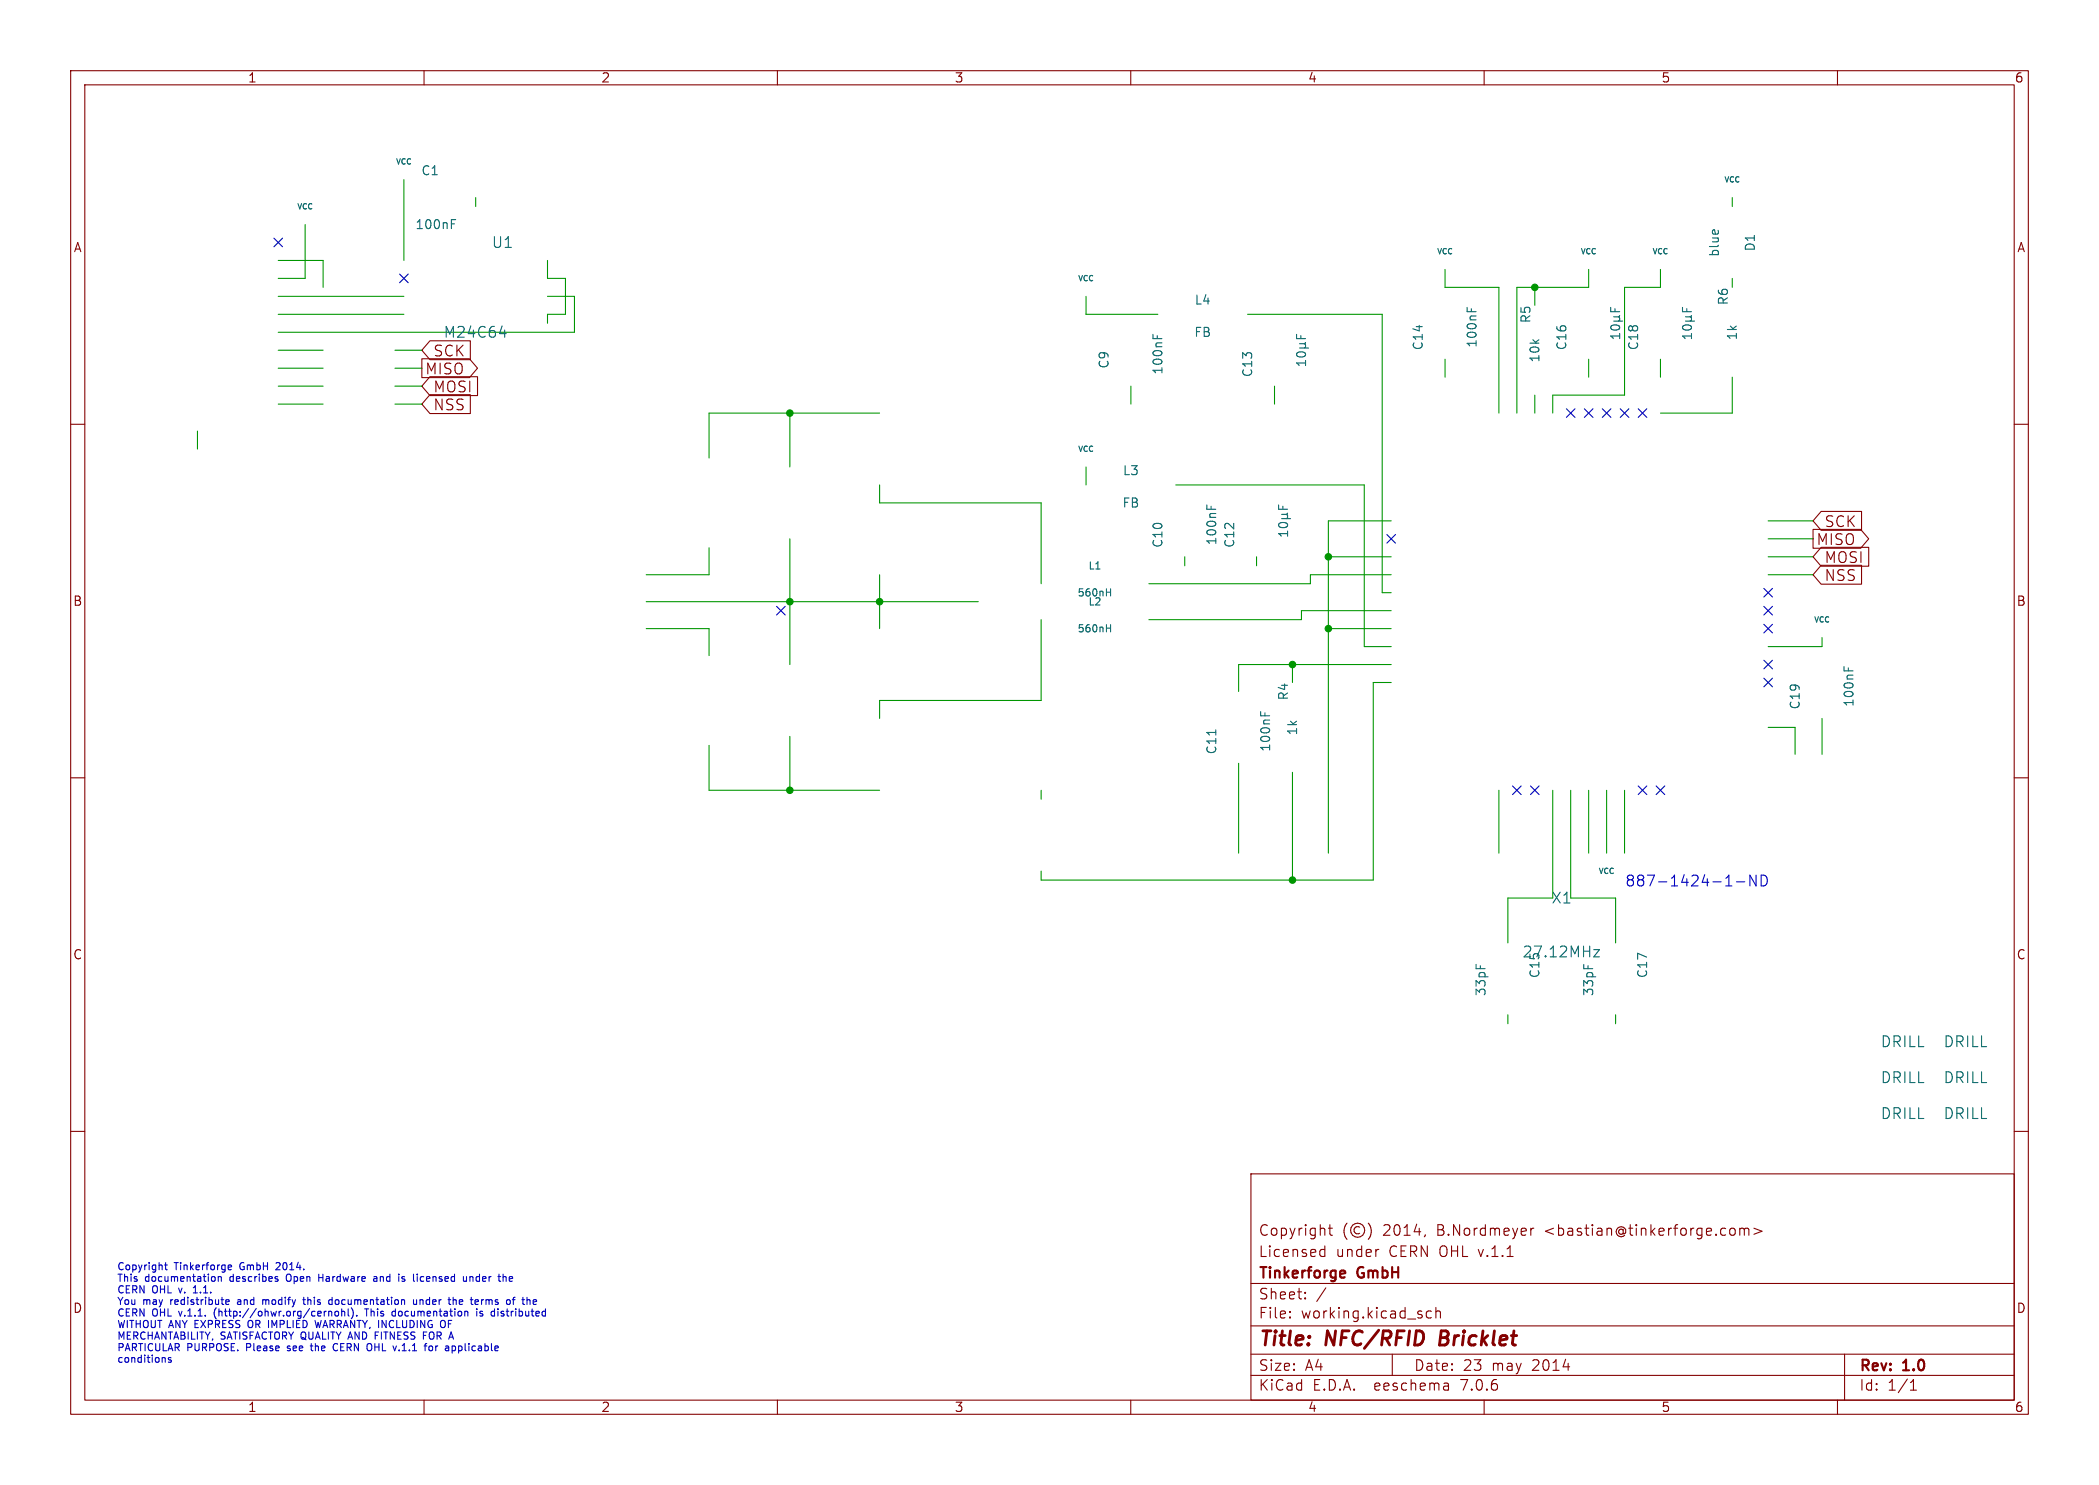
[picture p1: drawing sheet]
<svg xmlns="http://www.w3.org/2000/svg" width="297mm" height="210mm" viewBox="0 0 297 210" stroke-linecap="round" stroke-linejoin="round" font-family="sans-serif">
<g fill="none" stroke="#840000" stroke-width=".15">
<path d="M10 10h277v190h-277zM12 12h273v186h-273zM60 10v2M110 10v2M160 10v2M210 10v2M260 10v2M10 60h2M59.7 50.7h6.7l1.2 1.4-1.2 1.3h-6.7zM60.8 48.2h5.8v2.7h-5.8l-1.1-1.4zM60.8 55.8h5.8v2.7h-5.8l-1.1-1.3zM60.8 53.3h6.8v2.6h-6.8l-1.1-1.3z"/>
<path d="M285 60h2M256.5 74.9h6.8l1.1 1.3-1.1 1.3h-6.8zM257.7 79.9h5.7v2.7h-5.7l-1.2-1.3zM257.7 77.4h6.7v2.7h-6.7l-1.2-1.4zM257.7 72.3h5.7v2.7h-5.7l-1.2-1.3zM10 110h2M285 110h2M10 160h2M285 160h2M177 166h108v32h-108zM186.9 177.6l.1 .1 .5-.1M186.9 176.8l.1-.1 .5 .1"/>
<path d="M187.5 176.2v1.5M188 173.7h.5M188.2 173.2v1.3v.1l.3 .1M190.6 173a1.72 1.72 0 0 0 0 2.3M192.4 173.6a.52 .52 0 0 0-.8 .4 .52 .52 0 0 0 .8 .4M193.6 173a1.72 1.72 0 0 1 0 2.3M195 176.7h.1M201.7 174.6l-.2 .3M216.6 173.7v1M217 173.7l-.3 .1-.1 .2M245 173.7a.41 .41 0 0 1 .5 .3v.4a.41 .41 0 0 1-.5 .3M246.2 173.8a.37 .37 0 0 1 .6 .1"/>
<path d="M246.2 173.7v1M246.8 173.9l.2-.2 .4 .1 .1 .9M246.8 173.9v.8M248.2 173.7l1.1 .4-1.1 .5M60 198v2M110 198v2M160 198v2M177 194.5h108M177 191.5h108M177 187.5h108M177 181.5h108M182.5 186.3h.1l-.1 .1"/>
<path d="M182.5 186.3v.1M182.5 185.5v.1M182.5 185.5h.1l-.1 .1M184.7 183.6v.1M184.7 183.6h-.1l.1 .1M184.7 182.8v.1M184.7 182.8h-.1l.1 .1M187.6 182.1l-1.3 2M197 191.5v3M202.5 185.5l-.4-.1-.3 .3v.4l.2 .2 .1 .1 .4-.1M203.2 185.5a.37 .37 0 0 1 .6 .1v.8M203.2 184.9v1.5"/>
<path d="M204.9 195.7l.1 .9M205 196.5l-.2 .1M205 196h-.2M210 198v2M260 198v2M261 191.5v6.5M270.3 196.6h.9M270.3 195.5l.4-.4v1.5"/>
<circle cx="192.1" cy="174" r="1"/>
</g>
<path d="M203.9 188.2l-.2 2h.7" fill="none" stroke="#840000" stroke-width=".4"/>
<path d="M190.1 179.7l.2 .1v.2l-.7 .2M190.3 180.6l-.2 .1" fill="none" stroke="#840000" stroke-width=".3"/>
<g fill="none" stroke="#0000c2" stroke-width=".15">
<path d="M245.7 124.7h1.2M248.5 123.8v1.5l-.9-1.5v1.5M249.2 123.8a.8 .8 0 0 1 .9 .5 .8 .8 0 0 1-.3 .9l-.6 .1zM23.3 178.9h.4M23.4 178.6v.8l.3 .2M32.3 179l.1-.1h.2l.2 .1v.1l-.5 .1M32.3 179.4l.1 .2 .3-.1M39.1 178.6v.1M39.6 179l-.6 .6h.6M23.2 192l.2 .1v.6M24.2 192h-.2l-.2 .1 .1 .2 .3 .1v.2h-.4M27.4 182.8h.5"/>
<path d="M27.5 182l-.1 .1M30.1 180.5l.3 .1v.1v.4l-.3 .1M30.4 185.4v.7M30.9 180.6l.1-.1 .3 .1v.6M30.9 180.5v.7M31.9 184.1l.5-.1v-.2h-.3l-.2 .1 .1 .5h.4M33.6 184.1v.3M35.1 186.9v.7M37.2 183.8v.7M37.5 183.8l-.3 .1M39.2 180.9l.1 .1-.1 .2M39.2 180.5l.1 .1"/>
<path d="M40.6 180.3v.8M40.7 191h.1M40.7 190.4v.2M42.8 183.8h.4M43 183.5v.8l.2 .2M43.9 190.3h.4M44 190v.9l.3 .1M44.6 186.7l.2 1.1 .2-.8 .2 .8M45.1 180.2v1M45.1 180.7h.6M46.5 184.3l.2 .2 .3-.1M46.5 185.4v.7"/>
<path d="M46.5 185.5l.2-.1 .2 .1v.6M47 183.8h-.3l-.2 .2M47 183.5v1M47.3 190.1a.5 .5 0 0 0-.2 .6 .5 .5 0 0 0 .6 .3M47.5 185.5l.2-.1 .2 .2v.3l-.2 .2h-.2l-.1-.2zM48.3 185.5l.2-.1 .2 .1 .1 .6M48.3 185.1v1M49.3 185.1v.9l.1 .1M49.8 185a1.19 1.19 0 0 1 0 1.5M50.5 186v.1M51.9 185.1v1M52.5 190.1a.72 .72 0 0 1 0 .9"/>
<path d="M52.9 180.6h.4v.6M53.1 188.9h.3M53.3 180.8h-.3l-.2 .2 .2 .2h.3M55.5 186l.2 .1h.2M55.9 185.5l-.2-.1-.2 .1M55.9 185.1v1M56.9 181.2h.4M57.3 180.6l-.3-.1-.1 .2v.1l.4 .1M58.5 183.8l.1 .6 .2 .1 .1-.1M58.9 183.8v.7M59 180.2v.1M59.4 183.8v.7"/>
<path d="M59.6 180.6l-.1 .1 .1 .5M59.6 183.8l-.2 .1M59.9 188.9h.4M60.8 190.4l.2-.1 .2 .2v.3l-.2 .2h-.2l-.1-.2zM62.9 186.8a.72 .72 0 0 1 0 .9M64 190.4l.3-.1 .2 .2-.1 .5h-.4M64.1 183.9l.2-.1h.2l.1 .7M64.1 183.5v1M65.6 180.5v.7h.3l.1-.1M66 180.5v.7M66.1 185.4l.1 .2v.5M66.5 180.5v.7"/>
<path d="M66.9 180.6l-.3-.1-.1 .1M67.5 185.1v.1M67.5 185.4v.7M67.6 183.8l.1 .2-.5 .1M67.7 184.4l-.1 .1M67.9 186.1h.4M68.1 183.8v.7M68.2 183.9l-.1 .1M68.3 185.5l-.3-.1-.1 .2v.1l.4 .1M70.5 185.1v.1M70.5 185.4v.7M71.3 180.5l.3 .2v.5"/>
<path d="M72.1 180.6v.6M72.5 183.8h.4M72.5 180.8l-.4 .1M72.9 183.5l-.3 .1v.9M75.5 184.4h.4M75.5 183.8h.3l.1 .2-.5 .1"/>
</g>
<g fill="none" stroke="#009600" stroke-width=".15">
<path d="M39.4 36.8h6.3v3.8M43.2 31.8v7.6h-3.8M57.1 25.4v11.4M67.3 27.9v1.3M77.5 36.8v2.6h2.5v5.1h-2.5v1.2M204.5 38.1v2.5h7.6v17.8M224.8 38.1v2.5h-10.2v17.8M234.9 38.1v2.5h-5v15.3h-10.2v2.5M245.1 27.9v1.3M245.1 39.4v1.2M39.4 44.5h17.7M39.4 41.9h17.7"/>
<path d="M39.4 52.1h6.3M39.4 54.6h6.3M39.4 57.2h6.3M39.4 49.5h6.3M55.9 52.1h3.8M55.9 54.6h3.8M55.9 57.2h3.8M55.9 49.5h3.8M77.5 41.9h3.8v5.1h-41.9M111.8 58.4v7.6M124.5 58.4h-24.2v6.4M153.7 41.9v2.6h10.1"/>
<path d="M160 54.6v2.6M176.5 44.5h19.1v39.3h1.2M180.3 54.6v2.6M204.5 50.8v2.5M217.2 40.6v2.6M217.2 55.9v2.5M224.8 50.8v2.5M234.9 50.8v2.5M245.1 53.3v5.1h-10.2M27.9 61v2.5M100.3 77.5v3.8h-8.9M111.8 76.2v17.8"/>
<path d="M124.5 68.6v2.5h22.8v11.5M153.7 66v2.6M166.4 68.6h26.6v22.8h3.8M167.6 78.7v1.3M177.8 78.7v1.3M188 78.7h8.8M196.8 73.7h-8.8v47M250.2 73.7h6.3M250.2 78.7h6.3M250.2 76.2h6.3M91.4 88.9h8.9v3.8M91.4 85.1h47"/>
<path d="M124.5 81.3v7.6M147.3 87.6v11.5h-22.8v2.5M182.9 94v2.5M188 88.9h8.8M196.8 96.5h-2.5v28h-47v-1.3M196.8 94h-21.5v3.8M196.8 86.4h-12.7v1.2h-21.5M196.8 81.3h-11.4v1.3h-22.8M250.2 81.3h6.3M257.8 90.2v1.2h-7.6M100.3 105.4v6.4h24.2M111.8 104.1v7.7"/>
<path d="M147.3 111.8v1.2M175.3 108v12.7M182.9 109.2v15.3M212.1 111.8v8.9M219.7 111.8v15.2h-6.3v6.4M222.2 111.8v15.2h6.4v6.4M224.8 111.8v8.9M227.3 111.8v8.9M229.9 111.8v8.9M250.2 102.9h3.8v3.8M257.8 101.6v5.1M213.4 143.5v1.3"/>
<path d="M228.6 143.5v1.3"/>
</g>
<g fill="none" stroke="#000084" stroke-width=".15">
<path d="M38.8 33.7l1.2 1.2M40 33.7l-1.2 1.2M56.5 38.8l1.3 1.2M57.8 38.8l-1.3 1.2M221.6 57.8l1.3 1.2M222.9 57.8l-1.3 1.2M224.2 57.8l1.2 1.2M225.4 57.8l-1.2 1.2M226.7 57.8l1.2 1.2M227.9 57.8l-1.2 1.2M229.3 57.8l1.2 1.2M230.5 57.8l-1.2 1.2"/>
<path d="M231.8 57.8l1.2 1.2M233 57.8l-1.2 1.2M196.2 75.6l1.3 1.2M197.5 75.6l-1.3 1.2M109.9 85.8l1.2 1.2M111.1 85.8l-1.2 1.2M249.6 88.3l1.2 1.2M249.6 95.9l1.2 1.2M249.6 93.4l1.2 1.2M249.6 85.8l1.2 1.2M249.6 83.2l1.2 1.2M250.8 88.3l-1.2 1.2"/>
<path d="M250.8 95.9l-1.2 1.2M250.8 93.4l-1.2 1.2M250.8 85.8l-1.2 1.2M250.8 83.2l-1.2 1.2M214 111.2l1.2 1.2M215.2 111.2l-1.2 1.2M216.6 111.2l1.2 1.2M217.8 111.2l-1.2 1.2M231.8 111.2l1.2 1.2M233 111.2l-1.2 1.2M234.3 111.2l1.3 1.2M235.6 111.2l-1.3 1.2"/>
</g>
<g fill="none" stroke="#006464" stroke-width=".15">
<path d="M63.9 31.7h.4M63.9 31.1h.6M242.4 32.6l.2-.1 .1 .6M70.7 47.2h.9M71.4 46.7v1M163.1 47.3v.6M163.7 47.5v.4M183.5 47.3v.6h1.2M183.6 49.9a.69 .69 0 0 1 1.1 .3 .79 .79 0 0 1-1.2 0zM183.9 49.2h1.3M183.9 48.6h.6M184.1 47.5v.4"/>
<path d="M184.5 48.6l.2 .2v.2l-.2 .2M184.7 51v.7M184.7 51.3h-1.2l.3 .4M184.7 48.4l-.2 .2M207.6 43.5v.6M208.2 43.7v.4M227.9 43.5v.6h1.3M228 46.1a.69 .69 0 0 1 1.2 .3 .79 .79 0 0 1-1.3 0zM228.3 45.4h1.3M228.3 44.8h.7M228.5 43.7v.4M229 44.8l.2 .2v.2l-.2 .2"/>
<path d="M229.2 47.5h-1.3l.4 .4M229.2 47.2v.7M229.2 44.6l-.2 .2M238.1 43.5v.6h1.2M238.2 46.1a.69 .69 0 0 1 1.1 .3 .79 .79 0 0 1-1.2 0zM238.5 45.4h1.3M238.5 44.8h.7M238.7 43.7v.4M239.2 44.8l.1 .2v.2l-.1 .2M239.3 47.2v.7M239.3 47.5h-1.2l.3 .4M239.3 44.6l-.1 .2"/>
<path d="M170.8 71.4v.6M171.4 71.6v.4M180.9 71.4v.6h1.3M181 74a.69 .69 0 0 1 1.2 .3 .79 .79 0 0 1-1.3 0zM181.3 73.3h1.3M181.3 72.7h.7M181.5 71.6v.4M182 72.7l.2 .2v.3l-.2 .1M182.2 75.1v.7M182.2 75.5h-1.3l.4 .3M182.2 72.6l-.2 .1M156.6 88.8h.5"/>
<path d="M156.6 83.7h.5M157.1 83.3v1M157.1 88.3v1.1M260.9 94.3v.6M261.5 94.5v.4M172 103.2v.7M178.4 100.6v.6M179 100.8v.4M225.5 134.3h.8l-.8 1h.8"/>
</g>
<g fill="#009600" stroke="#009600" stroke-width=".15">
<circle cx="111.8" cy="111.8" r=".46"/>
<circle cx="111.8" cy="85.1" r=".46"/>
<circle cx="124.5" cy="85.1" r=".46"/>
<circle cx="111.8" cy="58.4" r=".46"/>
<circle cx="188" cy="78.7" r=".46"/>
<circle cx="188" cy="88.9" r=".46"/>
<circle cx="182.9" cy="94" r=".46"/>
<circle cx="182.9" cy="124.5" r=".46"/>
<circle cx="217.2" cy="40.6" r=".46"/>
</g>
<g font-size="2.8" fill="#840000">
<text x="178" y="190.9">Title:</text>
<text x="187.7" y="190.9">NFC/RFID</text>
<text x="204.6" y="190.9">Bricklet</text>
</g>
<g font-size="2.1" fill="#006464">
<text x="69.5" y="35.3">U1</text>
<text x="62.7" y="48">M24C64</text>
<text x="219.5" y="128">X1</text>
<text x="215.4" y="135.6">27.12MHz</text>
<text x="266" y="148.3">DRILL</text>
<text x="274.9" y="148.3">DRILL</text>
<text x="266" y="153.4">DRILL</text>
<text x="274.9" y="153.4">DRILL</text>
<text x="266" y="158.5">DRILL</text>
<text x="274.9" y="158.5">DRILL</text>
</g>
<g font-size="2.1" fill="#840000">
<text x="60.1" y="53.2">MISO</text>
<text x="61.2" y="50.6">SCK</text>
<text x="61.2" y="58.2">NSS</text>
<text x="61.2" y="55.7">MOSI</text>
<text x="256.9" y="77.3">MISO</text>
<text x="258.1" y="74.8">SCK</text>
<text x="258.1" y="82.4">NSS</text>
<text x="258.1" y="79.8">MOSI</text>
<text x="178" y="178">Licensed</text>
<text x="178" y="175">Copyright</text>
<text x="189" y="178">under</text>
<text x="195.7" y="175">2014,</text>
<text x="196.6" y="178">CERN OHL v.1.1</text>
<text x="203.5" y="175">B.Nordmeyer</text>
<text x="218.8" y="175">&lt;bastian@tinkerforge.com&gt;</text>
<text x="178" y="184">Sheet:</text>
<text x="178" y="181.2">Tinkerforge</text>
<text x="192.2" y="181.2">GmbH</text>
<text x="178" y="186.7">File:</text>
<text x="184.1" y="186.7">working.kicad_sch</text>
<text x="178" y="196.9">KiCad</text>
<text x="178" y="194.1">Size:</text>
<text x="184.7" y="194.1">A4</text>
<text x="185.7" y="196.9">E.D.A.</text>
<text x="194.6" y="196.9">eeschema</text>
<text x="200" y="194.1">Date:</text>
<text x="207" y="196.9">7.0.6</text>
<text x="207" y="194.1">23</text>
<text x="211.2" y="194.1">may</text>
<text x="217" y="194.1">2014</text>
<text x="263" y="194.3">Rev:</text>
<text x="263" y="196.9">Id:</text>
<text x="267.1" y="196.9">1/1</text>
<text x="269.4" y="194.3">1.0</text>
</g>
<text font-size="2.1" fill="#0000c2" x="229.9" y="125.5">887-1424-1-ND</text>
<g font-size="1.8" fill="#840000">
<text x="35" y="11.9">1</text>
<text x="85" y="11.9">2</text>
<text x="135" y="11.9">3</text>
<text x="185" y="11.9">4</text>
<text x="235" y="11.9">5</text>
<text x="285" y="11.9">6</text>
<text x="10.3" y="35.9">A</text>
<text x="285.3" y="35.9">A</text>
<text x="10.3" y="85.9">B</text>
<text x="285.3" y="85.9">B</text>
<text x="10.3" y="135.9">C</text>
<text x="285.3" y="135.9">C</text>
<text x="10.3" y="185.9">D</text>
<text x="285.3" y="185.9">D</text>
<text x="35" y="199.9">1</text>
<text x="85" y="199.9">2</text>
<text x="135" y="199.9">3</text>
<text x="185" y="199.9">4</text>
<text x="235" y="199.9">5</text>
<text x="285" y="199.9">6</text>
</g>
<g font-size="1.8" fill="#006464">
<text x="59.5" y="25">C1</text>
<text x="58.7" y="32.6">100nF</text>
<text x="248.5" y="35.6" transform="rotate(-90 248.5 35.6)">D1</text>
<text x="243.4" y="36.4" transform="rotate(-90 243.4 36.4)">blue</text>
<text x="168.9" y="47.9">FB</text>
<text x="169" y="43.3">L4</text>
<text x="216.8" y="45.8" transform="rotate(-90 216.8 45.8)">R5</text>
<text x="244.7" y="43.3" transform="rotate(-90 244.7 43.3)">R6</text>
<text x="157.1" y="52.2" transform="rotate(-90 157.1 52.2)">C9</text>
<text x="164.7" y="53.1" transform="rotate(-90 164.7 53.1)">100nF</text>
<text x="177.4" y="53.4" transform="rotate(-90 177.4 53.4)">C13</text>
<text x="201.5" y="49.6" transform="rotate(-90 201.5 49.6)">C14</text>
<text x="209.1" y="49.3" transform="rotate(-90 209.1 49.3)">100nF</text>
<text x="218" y="51.4" transform="rotate(-90 218 51.4)">10k</text>
<text x="221.8" y="49.6" transform="rotate(-90 221.8 49.6)">C16</text>
<text x="232" y="49.6" transform="rotate(-90 232 49.6)">C18</text>
<text x="246" y="48.2" transform="rotate(-90 246 48.2)">1k</text>
<text x="158.7" y="72">FB</text>
<text x="158.8" y="67.4">L3</text>
<text x="164.7" y="77.6" transform="rotate(-90 164.7 77.6)">C10</text>
<text x="172.3" y="77.2" transform="rotate(-90 172.3 77.2)">100nF</text>
<text x="174.9" y="77.6" transform="rotate(-90 174.9 77.6)">C12</text>
<text x="182.5" y="99.1" transform="rotate(-90 182.5 99.1)">R4</text>
<text x="254.9" y="100.4" transform="rotate(-90 254.9 100.4)">C19</text>
<text x="262.5" y="100.1" transform="rotate(-90 262.5 100.1)">100nF</text>
<text x="172.3" y="106.8" transform="rotate(-90 172.3 106.8)">C11</text>
<text x="179.9" y="106.4" transform="rotate(-90 179.9 106.4)">100nF</text>
<text x="183.7" y="104.1" transform="rotate(-90 183.7 104.1)">1k</text>
<text x="210.4" y="141" transform="rotate(-90 210.4 141)">33pF</text>
<text x="218" y="138.4" transform="rotate(-90 218 138.4)">C15</text>
<text x="225.7" y="141" transform="rotate(-90 225.7 141)">33pF</text>
<text x="233.3" y="138.4" transform="rotate(-90 233.3 138.4)">C17</text>
</g>
<g font-size="1.4" fill="#006464">
<text x="153.9" y="80.7">L1</text>
<text x="152.4" y="89.6">560nH</text>
<text x="152.4" y="84.6">560nH</text>
<text x="153.9" y="85.8">L2</text>
</g>
<g font-size="1.4" fill="#0000c2">
<text x="16.5" y="179.7">Copyright</text>
<text x="24.7" y="179.7">Tinkerforge</text>
<text x="34.1" y="179.7">GmbH</text>
<text x="39.5" y="179.7">2014.</text>
<text x="16.5" y="181.3">This</text>
<text x="16.5" y="183">CERN</text>
<text x="16.5" y="184.6">You</text>
<text x="20.2" y="184.6">may</text>
<text x="20.5" y="181.3">documentation</text>
<text x="21.6" y="183">OHL</text>
<text x="24.3" y="184.6">redistribute</text>
<text x="25.5" y="183">v.</text>
<text x="27.8" y="183">1.1.</text>
<text x="32.7" y="181.3">describes</text>
<text x="34.1" y="184.6">and</text>
<text x="37.8" y="184.6">modify</text>
<text x="41" y="181.3">Open</text>
<text x="43.9" y="184.6">this</text>
<text x="45.8" y="181.3">Hardware</text>
<text x="47.7" y="184.6">documentation</text>
<text x="53.8" y="181.3">and</text>
<text x="57.6" y="181.3">is</text>
<text x="59.9" y="181.3">licensed</text>
<text x="59.9" y="184.6">under</text>
<text x="65.2" y="184.6">the</text>
<text x="67.3" y="181.3">under</text>
<text x="68.6" y="184.6">terms</text>
<text x="72.5" y="181.3">the</text>
<text x="73.9" y="184.6">of</text>
<text x="16.5" y="186.2">CERN</text>
<text x="16.5" y="187.9">WITHOUT ANY EXPRESS</text>
<text x="16.5" y="189.5">MERCHANTABILITY,</text>
<text x="16.5" y="191.2">PARTICULAR</text>
<text x="21.6" y="186.2">OHL</text>
<text x="25.5" y="186.2">v.1.1.</text>
<text x="26.5" y="191.2">PURPOSE.</text>
<text x="30.7" y="186.2">(http://ohwr.org/cernohl).</text>
<text x="31.2" y="189.5">SATISFACTORY QUALITY AND</text>
<text x="35.1" y="191.2">Please</text>
<text x="35.6" y="187.9">OR IMPLIED</text>
<text x="41.1" y="191.2">see</text>
<text x="44.7" y="191.2">the</text>
<text x="45.6" y="187.9">WARRANTY, INCLUDING</text>
<text x="48.1" y="191.2">CERN</text>
<text x="52.4" y="186.2">This</text>
<text x="53.2" y="191.2">OHL</text>
<text x="53.8" y="189.5">FITNESS</text>
<text x="56.4" y="186.2">documentation</text>
<text x="57.1" y="191.2">v.1.1</text>
<text x="60.8" y="189.5">FOR</text>
<text x="61.8" y="191.2">for</text>
<text x="63.8" y="187.9">OF</text>
<text x="65" y="191.2">applicable</text>
<text x="68.6" y="186.2">is</text>
<text x="71" y="186.2">distributed</text>
<text x="16.5" y="192.8">conditions</text>
</g>
<g font-size="1.1" fill="#006464">
<text x="55.9" y="23.5">VCC</text>
<text x="41.9" y="29.8">VCC</text>
<text x="243.9" y="26">VCC</text>
<text x="152.4" y="40">VCC</text>
<text x="203.2" y="36.2">VCC</text>
<text x="223.5" y="36.2">VCC</text>
<text x="233.7" y="36.2">VCC</text>
<text x="152.4" y="64.1">VCC</text>
<text x="256.6" y="88.2">VCC</text>
<text x="226.1" y="123.8">VCC</text>
</g>
</svg>
